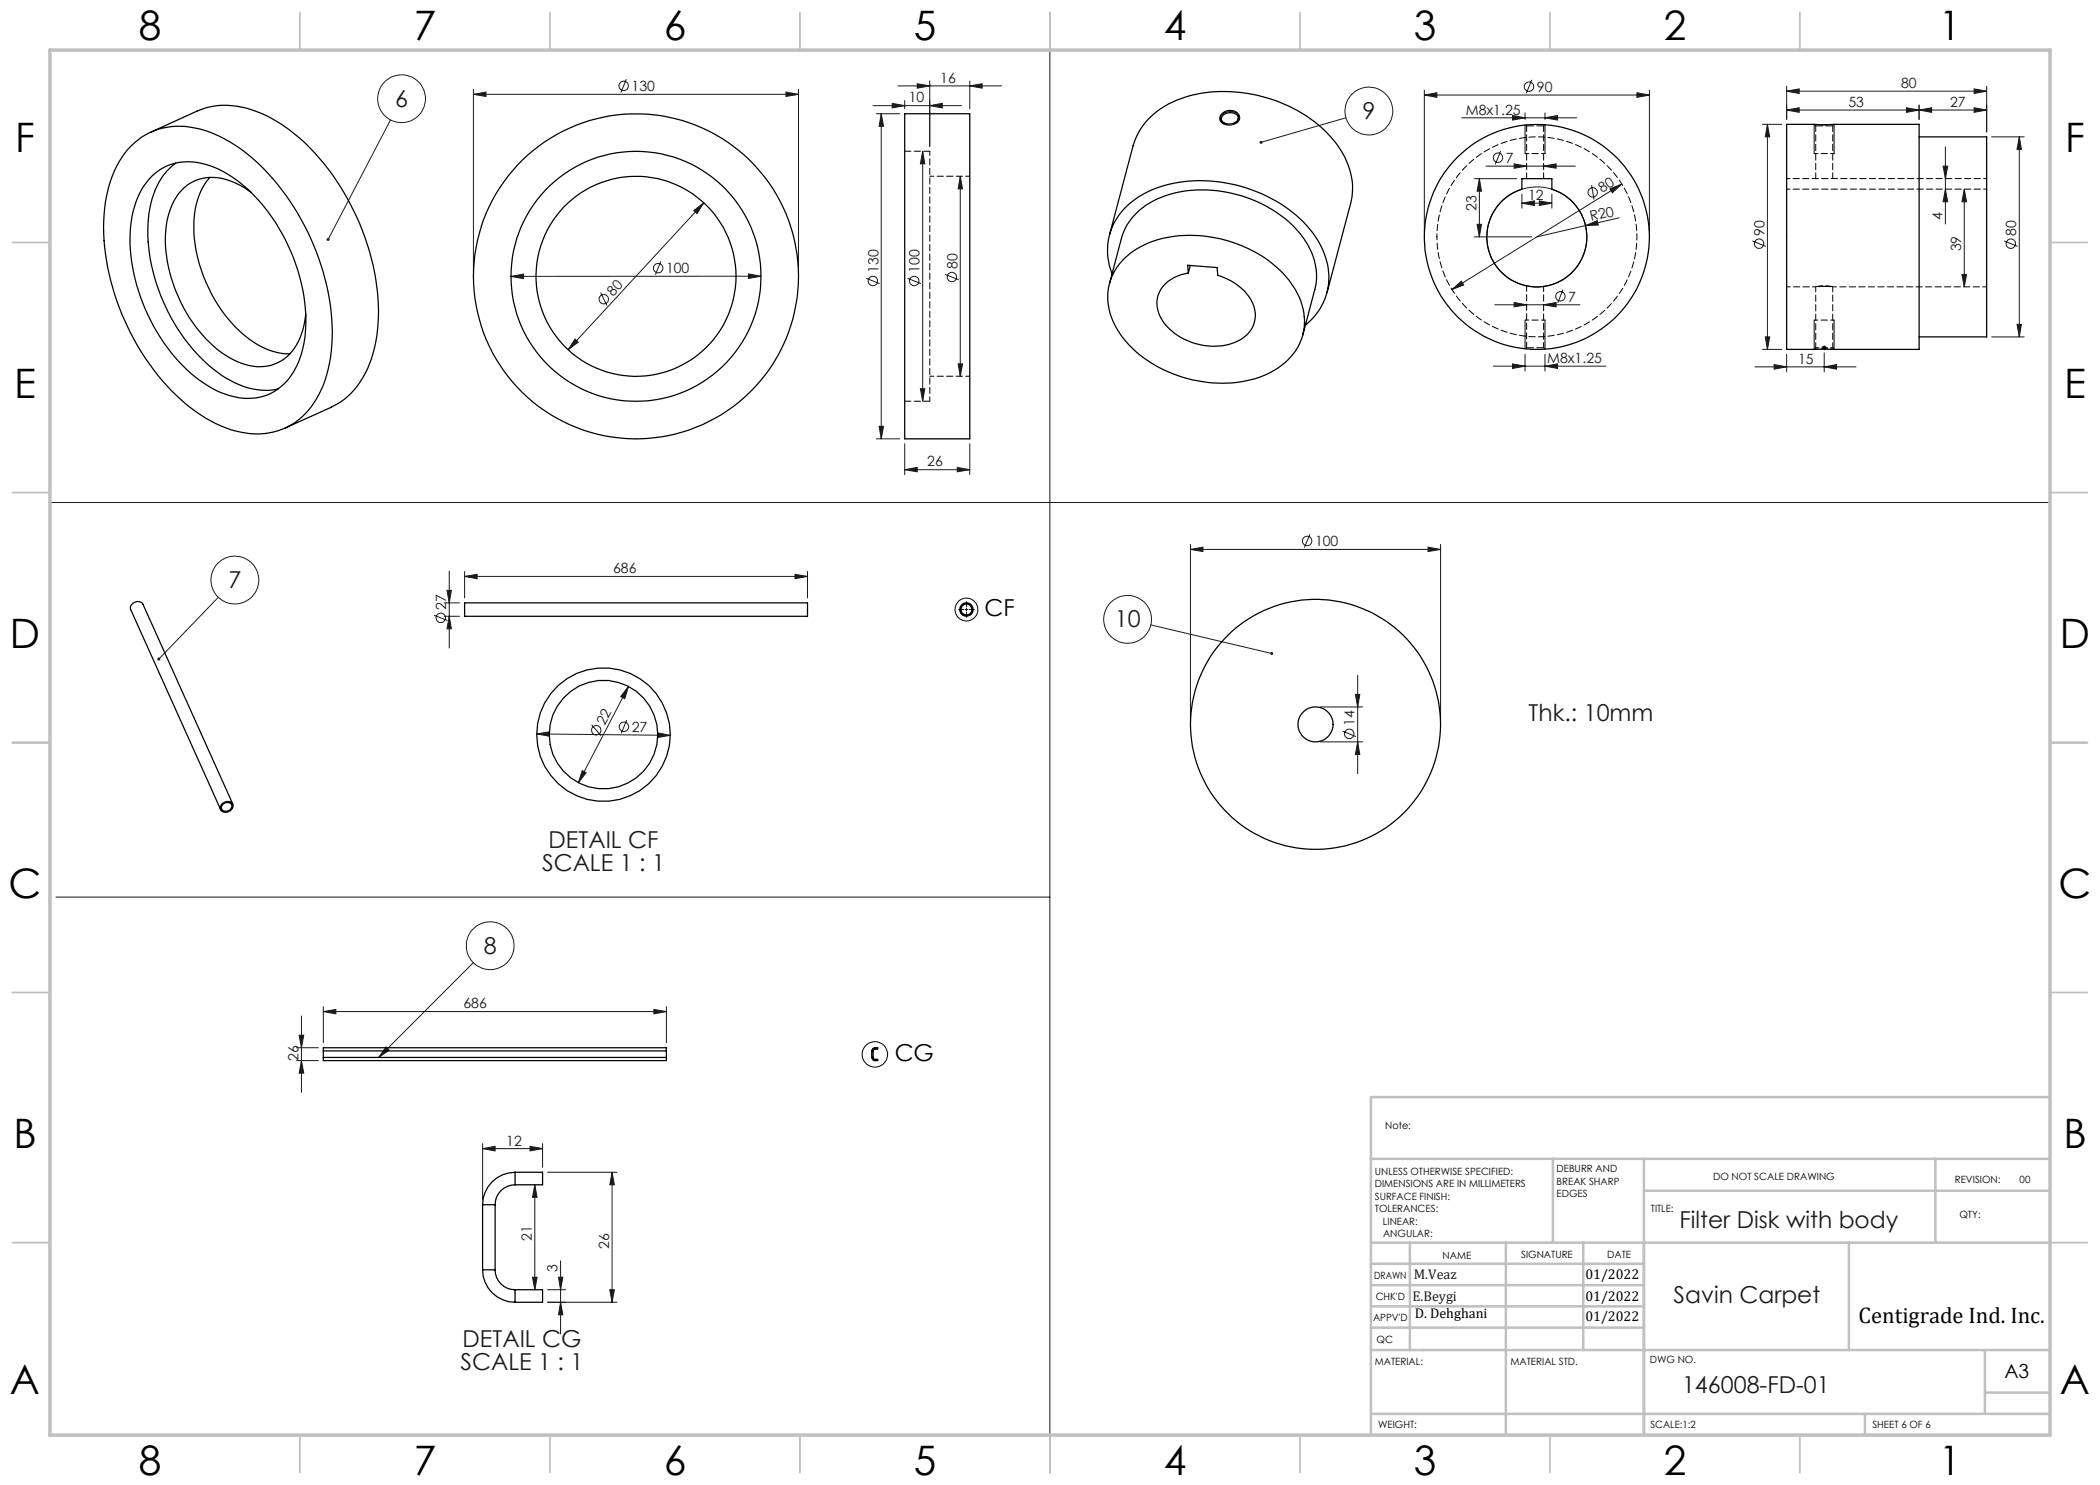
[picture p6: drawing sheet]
<svg xmlns="http://www.w3.org/2000/svg" width="420mm" height="297mm" viewBox="0 0 420 297" stroke-linecap="round" stroke-linejoin="round" font-family="sans-serif">
<g fill="none" stroke="#191924" stroke-width=".2">
<path d="M94.7 18.9l2.5-.5v.9zM94.7 17.8v36.5M94.7 18.9h65M125.3 15.8l-1.1 2.7M157.2 18.4l2.5 .5-2.5 .4zM159.7 17.8v36.5M179.6 17.2h20.7M183.4 16.8l2.5 .4-2.5 .4zM185.9 16.2v13.1M194 17.2l2.4-.4v.8zM194 16.2v5.6M210 10v277"/>
<path d="M284.9 19l2.5-.4v.9zM284.9 18v28.4M284.9 19h45M306.4 16l-1.1 2.7M327.4 18.6l2.5 .4-2.5 .5zM329.9 18v28.4M357.3 18.2l2.5-.4v.9zM357.3 17.2v6.7M357.3 18.2h40M394.8 17.8l2.5 .4-2.5 .5zM397.3 17.2v9.2M78.1 24l-12.5 23.9"/>
<path d="M174.6 21.1h17.7M175.3 22.8h4.7M176.2 22.8l.5 2.5h-.9zM176.2 22.8v65M178.4 20.7l2.5 .4-2.5 .5zM180.9 20.1v1.7M184.5 30.3l.5 2.5h-.9zM184.5 30.3v50M185.9 21.1l2.6-.4v.9zM192.1 35.3l.4 2.5h-.9zM192.1 35.3v40M269.2 23.6l-17 4.9"/>
<path d="M292.3 23.6h23M294.9 35.7h8.5M295.9 35.7l.4 2.5h-.9zM295.9 35.7v11.7M297.2 33.2h17.9M300.1 30.2l-1.1 2.7M302.5 23.1l2.5 .5-2.5 .4zM302.8 32.8l2.5 .4-2.5 .5zM304.4 38.8v2.8M305 22.6v1.3M308.7 33.2l2.5-.4v.9zM309 23.6l2.5-.5v.9z"/>
<path d="M309 22.6v1.3M310.4 38.8v2.8M318.3 37l.5 2.9M322 37.8l2.3-1-1.8 1.8zM324.3 36.8l-33.9 21.1M352.5 24.9h3.8M353.5 24.9l.4 2.5h-.8zM353.5 24.9v45M357.3 22l2.5-.4v.9zM357.3 22h40M381.3 21.6l2.5 .4-2.5 .5zM383.8 22l2.5-.4v.9z"/>
<path d="M383.8 21v2.9M388.6 33.2h.9l-.4 2.5zM389.1 37.8l.4 2.6h-.9zM389.1 29.4v15.4M392.9 37.8l.4 2.6h-.9zM392.9 37.8v19.6M394.8 21.6l2.5 .4-2.5 .5zM398.3 27.4h6.5M403.9 27.4l.4 2.5h-.9zM403.9 27.4v40M102.2 55.3l2.5-.5v.9zM120.1 58.5l1.3 2.6"/>
<path d="M132.2 52.3l-1.1 2.7M138.7 42.1l2.1-1.5-1.4 2.1zM140.8 40.6l-27.2 29.4M149.7 54.8l2.5 .4-2.5 .5zM152.2 55.2l-50 .1M173.2 55.7l2.7 1M181.5 55.7l2.7 1M189 54.9l2.7 1M290.4 57.9l1.9-1.7 .4 .8zM294.9 47.4h11.5M295.4 44.9h.9l-.4 2.5zM304.4 40.6l2.5-.4v.9z"/>
<path d="M304.4 40.6h6M307.9 40.2l2.5 .4-2.5 .5zM312.6 57.9l-1.1 2.7M317.1 45.1l2.3-1 .3 .9zM317.1 45.1l-9.7 2.3M323.8 43.6l-6.7 1.5M350.5 48.2l2.7 1.1M392.4 54.9h.9l-.4 2.5zM400.8 48.2l2.7 1.1M115 67.8l.6 .6-2 1.6zM184.1 77.7h.9l-.5 2.6zM191.6 72.8h.9l-.4 2.5z"/>
<path d="M298.7 73.2h22.5M298.9 61h17.1M302.5 72.8l2.5 .4-2.5 .5zM302.8 60.5l2.5 .5-2.5 .4zM305 70.9v3.3M308.7 61l2.5-.5v.9zM309 73.2l2.5-.4v.9zM309 70.9v3.3M351 73.4h20.2M352.5 69.9h3.8M353.1 67.4h.8l-.4 2.5zM354.8 72.9l2.5 .5-2.5 .4z"/>
<path d="M357.3 70.9v3.5M364.3 69.6h1M364.5 69.2l.7 .7M364.8 69.1v1M364.8 70.6v3.8M364.8 73.4l2.5-.5v.9zM365.2 69.2l-.7 .7M398.3 67.4h6.5M403.4 64.9h.9l-.4 2.5zM175.3 87.8h4.7M175.8 85.3h.9l-.5 2.5zM180.9 93.9l2.5-.4v.9z"/>
<path d="M180.9 88.8v6.1M180.9 93.9h13.1M191.5 93.5l2.5 .4-2.5 .5zM194 88.8v6.1M9.8 100.5h399.9M43.7 119.4l-12 12.4M89.4 118.1h.9l-.4 2.5zM89.9 114.2v15.4M92.9 115.3l2.5-.4v.8zM92.9 114.3v5.3M92.9 115.3h68.6M159 114.9l2.5 .4-2.5 .4z"/>
<path d="M161.5 114.3v5.3M238.1 109.9l2.5-.5v.9zM238.1 108.9v35M238.1 109.9h50M262 106.9l-1.1 2.6M285.6 109.4l2.5 .5-2.5 .4zM288.1 108.9v35M86.8 123l2.7 1.1M88.8 120.6h3.1M88.8 123.3h3.1M89.9 123.3l.4 2.5h-.9zM125.7 137.3l-10 19.3"/>
<path d="M125.7 137.3l-.7 2.4-.9-.4zM193 121.9h.5M193.3 121.7v.5M230.2 125l24.2 5.7M271.1 138.9h.9l-.5 2.5zM271.5 135v19.7M107.4 146.8l2.5-.4v.8zM107.4 146.8l26.7 .3M116.5 154.1l.7 .4-1.5 2.1zM118.3 145l1.9 2.1M125.3 144l-1.1 2.7M131.6 146.6l2.5 .5-2.5 .4z"/>
<path d="M264.1 141.4h8.4M264.1 148.4h8.4M268.5 146.2l2.7 1.1M271.5 148.4l.5 2.5h-.9zM11.2 179.4h198.8M94.7 192.5l-19 19M59.3 209.5h4.4M59.3 212.1h4.4M59.8 207h.9l-.4 2.5zM60.3 212.1l.4 2.5h-.9zM60.3 203.2v15.3M64.7 202.3l2.5-.4v.9z"/>
<path d="M64.7 201.3v7.2M64.7 202.3h68.6M77.2 209.4l.6 .6-2.1 1.5zM130.8 201.9l2.5 .4-2.5 .5zM133.3 201.3v7.2M96.5 229.7l2.5-.4v.9zM96.5 228.7v11.3M96.5 229.7h12M106 229.3l2.5 .4-2.5 .5zM107 237v20.9M107 237l.4 2.5h-.9zM108.5 228.7v4.8"/>
<path d="M109.5 234.5h13.9M122.4 234.5v26M122.4 234.5l.5 2.5h-.9zM106.5 255.4h.9l-.4 2.5zM109.5 257.9h3.6M111.7 255.4h.9l-.5 2.5zM112.1 252.2v14.6M122 257.9h.9l-.5 2.6zM112.1 260.5l.5 2.5h-.9zM123.4 260.5h-13.9"/>
<circle cx="80.3" cy="19.7" r="4.8"/>
<circle cx="124.7" cy="17.2" r=".94"/>
<circle cx="305.8" cy="17.3" r=".94"/>
<circle cx="273.8" cy="22.2" r="4.8"/>
<circle cx="299.6" cy="31.5" r=".95"/>
<circle cx="318.5" cy="38.5" r=".93"/>
<circle cx="120.7" cy="59.8" r=".94"/>
<circle cx="131.6" cy="53.6" r=".95"/>
<circle cx="174.6" cy="56.2" r=".95"/>
<circle cx="182.9" cy="56.2" r=".95"/>
<circle cx="190.4" cy="55.4" r=".94"/>
<circle cx="307.4" cy="47.4" r="10"/>
<circle cx="312.1" cy="59.3" r=".95"/>
<circle cx="351.8" cy="48.7" r=".94"/>
<circle cx="402.2" cy="48.7" r=".95"/>
<circle cx="47" cy="116" r="4.8"/>
<circle cx="261.4" cy="108.2" r=".95"/>
<circle cx="88.2" cy="123.6" r=".95"/>
<circle cx="225.5" cy="123.9" r="4.8"/>
<circle cx="119.3" cy="146" r=".94"/>
<circle cx="124.8" cy="145.3" r=".95"/>
<circle cx="269.8" cy="146.8" r=".95"/>
<circle cx="98" cy="189.2" r="4.8"/>
</g>
<g fill="none" stroke="#000" stroke-width=".2">
<path d="M244.3 23a2.4 2.4 0 0 1 3.6 .3 1.6 1.6 0 0 1-1.8 1.7 1.68 1.68 0 0 1-2.1-1.3zM305 25v5.7M309 24.9v5.8M362.8 24.9v5.8M366.8 24.9v5.8M305 64v5.8M309 64v5.8M362.8 64v5.9M366.8 64v5.9"/>
<circle cx="193.3" cy="121.9" r="2.29"/>
<circle cx="175" cy="210.9" r="2.55"/>
</g>
<path d="M192.8 121.9h-1.1M193.3 121.4v-1.1M193.3 122.4v1.1M193.8 121.9h1.1" fill="none" stroke="#191924" stroke-width=".2" stroke-dasharray="15.2 1.3 1.3 1.3"/>
<g fill="none" stroke="#c0c0c0" stroke-width=".35">
<path d="M60 2.5v7.5M110 2.5v7.5M160 2.5v7.5M210 2.5v7.5M260 2.5v7.5M310 2.5v7.5M360 2.5v7.5M2.5 48.5h7.5M410 48.5h7.5M2.5 98.5h7.5M410 98.5h7.5M2.5 148.5h7.5"/>
<path d="M410 148.5h7.5M2.5 198.5h7.5M410 198.5h7.5M2.5 248.5h7.5M410 248.5h7.5M60 287v7.5M110 287v7.5M160 287v7.5M210 287v7.5M260 287v7.5M310 287v7.5M360 287v7.5"/>
</g>
<g fill="none" stroke="#c0c0c0" stroke-width=".5">
<path d="M410 219.4h-135.8v67.4M274.2 231.8h135.8M310.6 231.8v16.7M328.8 231.8v55.2M328.8 238.2h81.2M387.1 231.8v16.7M274.2 248.5h135.8M274.2 257h54.6M274.2 252.8h54.6M282 248.5v21.5M301.2 248.5v38.3M316.7 248.5v21.5"/>
<path d="M369.8 248.5v21.5M274.2 265.5h54.6M274.2 261.3h54.6M274.2 270h135.8M397 270v12.8M397 278.5h13M274.2 282.8h135.8M373 282.8v4.2"/>
</g>
<path d="M10 10h400v277h-400z" fill="none" stroke="#c0c0c0" stroke-width=".7"/>
<path d="M305 30.7h4M362.8 30.7h4M309 64h-4M366.8 64h-4" fill="none" stroke="#000" stroke-width=".2" stroke-dasharray="1.3 .6" stroke-dashoffset=".5"/>
<g fill="#191924">
<path d="M317.1 45.1l2.3-1 .3 .9z"/>
<path d="M252 28.3a.31 .31 0 0 1 .5 0 .31 .31 0 0 1-.1 .4 .31 .31 0 0 1-.5-.1l.3-.1-.3 .1z"/>
<path d="M65.3 47.8l.1 .3 .2-.2-.1 .3a.3 .3 0 0 0 .4-.2 .3 .3 0 0 0-.2-.4 .3 .3 0 0 0-.4 .2zM31.6 131.5l-.1 .2v.3l.3-.2-.3 .2a.3 .3 0 0 0 .5-.1 .3 .3 0 0 0-.4-.4zM77.2 209.4l.6 .6-2.1 1.5zM254.1 130.5a.3 .3 0 0 0 .1 .5 .3 .3 0 0 0 .4-.2l-.2-.1 .2 .1v-.3z"/>
<path d="M364.8 73.4l2.5-.5v.9zM354.8 72.9l2.5 .5-2.5 .4z"/>
<path d="M295.4 44.9h.9l-.4 2.5zM295.9 35.7l.4 2.5h-.9z"/>
<path d="M307.9 40.2l2.5 .4-2.5 .5zM304.4 40.6l2.5-.4v.9z"/>
<path d="M185.9 21.1l2.6-.4v.9zM178.4 20.7l2.5 .4-2.5 .5zM159 114.9l2.5 .4-2.5 .4zM92.9 115.3l2.5-.4v.8zM106 229.3l2.5 .4-2.5 .5zM96.5 229.7l2.5-.4v.9zM308.7 61l2.5-.5v.9zM302.8 60.5l2.5 .5-2.5 .4zM309 73.2l2.5-.4v.9zM302.5 72.8l2.5 .4-2.5 .5zM309 23.6l2.5-.5v.9zM302.5 23.1l2.5 .5-2.5 .4zM381.3 21.6l2.5 .4-2.5 .5zM357.3 22l2.5-.4v.9z"/>
<path d="M94.7 18.9l2.5-.5v.9zM157.2 18.4l2.5 .5-2.5 .4zM180.9 93.9l2.5-.4v.9zM191.5 93.5l2.5 .4-2.5 .5zM183.4 16.8l2.5 .4-2.5 .4zM194 17.2l2.4-.4v.8zM284.9 19l2.5-.4v.9zM327.4 18.6l2.5 .4-2.5 .5zM302.8 32.8l2.5 .4-2.5 .5zM308.7 33.2l2.5-.4v.9zM357.3 18.2l2.5-.4v.9zM394.8 17.8l2.5 .4-2.5 .5zM383.8 22l2.5-.4v.9zM394.8 21.6l2.5 .4-2.5 .5zM238.1 109.9l2.5-.5v.9zM285.6 109.4l2.5 .5-2.5 .4z"/>
<path d="M130.8 201.9l2.5 .4-2.5 .5zM64.7 202.3l2.5-.4v.9z"/>
<path d="M102.2 55.3l2.5 .4v-.9zM149.7 54.8v.9l2.5-.5z"/>
<path d="M290.4 57.9l2.3-.9-.4-.8zM322 37.8l.5 .8 1.8-1.8z"/>
<path d="M138.7 42.1l.7 .6 1.4-2.1zM115 67.8l-1.4 2.2 2-1.6z"/>
<path d="M116.5 154.1l-.8 2.5 1.5-2.1zM125.7 137.3l-1.6 2 .9 .4z"/>
<path d="M112.1 260.5l.5 2.5h-.9zM111.7 255.4h.9l-.5 2.5z"/>
<path d="M122.4 234.5l.5 2.5h-.9zM122 257.9h.9l-.5 2.6zM107 237l.4 2.5h-.9zM106.5 255.4h.9l-.4 2.5z"/>
<path d="M192.1 35.3l.4 2.5h-.9zM191.6 72.8h.9l-.4 2.5zM184.5 30.3l.5 2.5h-.9zM184.1 77.7h.9l-.5 2.6zM176.2 22.8l.5 2.5h-.9zM175.8 85.3h.9l-.5 2.5zM89.4 118.1h.9l-.4 2.5zM89.9 123.3l.4 2.5h-.9zM353.5 24.9l.4 2.5h-.8zM353.1 67.4h.8l-.4 2.5zM403.9 27.4l.4 2.5h-.9zM403.4 64.9h.9l-.4 2.5zM392.9 37.8l.4 2.6h-.9zM392.4 54.9h.9l-.4 2.5zM388.6 33.2h.9l-.4 2.5zM389.1 37.8l.4 2.6h-.9zM271.1 138.9h.9l-.5 2.5zM271.5 148.4l.5 2.5h-.9z"/>
<path d="M59.8 207h.9l-.4 2.5zM60.3 212.1l.4 2.5h-.9z"/>
<path d="M107.4 146.8l2.5 .4v-.8zM131.6 146.6v.9l2.5-.4z"/>
</g>
<g fill="none" stroke="#000" stroke-width=".25">
<path d="M26.2 29.2a13.8 13.8 0 0 1 13.8-3.4 31 31 0 0 1 15.6 11.1 48.8 48.8 0 0 1 10.8 30.9 22.3 22.3 0 0 1-5.4 15 13.7 13.7 0 0 1-13.8 3.4 31.3 31.3 0 0 1-15.6-11.1 48.8 48.8 0 0 1-10.9-30.9 22.3 22.3 0 0 1 5.5-15zM30.2 26.4l9.2-4.2a15.7 15.7 0 0 1 12.9 .5 35.9 35.9 0 0 1 15 13.4 47.3 47.3 0 0 1 8.3 28.8 21.8 21.8 0 0 1-5.4 13.7l-2.1 1.8-1.8 1.1-9.3 4.1M30.4 35.2a10.8 10.8 0 0 1 11.6-2 27.5 27.5 0 0 1 13.2 11.5 36.2 36.2 0 0 1 5.8 23 14.2 14.2 0 0 1-6.1 10.6 11.7 11.7 0 0 1-10.6 .3 30.4 30.4 0 0 1-14.2-14.5 34.2 34.2 0 0 1-3.7-20.7 15.1 15.1 0 0 1 4-8.2zM35.1 32.6a15 15 0 0 0-5.4 11.2 36.7 36.7 0 0 0 14.6 31.2 14.8 14.8 0 0 0 11.2 2.8h.1M42 35.5a15 15 0 0 0-3.2 11 30.3 30.3 0 0 0 10.4 20.8 13.6 13.6 0 0 0 8.8 3.5M50.2 38.4a11.9 11.9 0 0 0-10.5-2.5 9.7 9.7 0 0 0-6.1 7.4 26.6 26.6 0 0 0 3.2 18.3 24.1 24.1 0 0 0 10.6 10.7 9 9 0 0 0 10.5-1.4 13 13 0 0 0 3.2-8.2M180.9 22.8h13.1v65h-13.1zM244.3 22.9a2.17 2.17 0 0 1 3.5 .2 1.53 1.53 0 0 1-1.8 1.7 1.66 1.66 0 0 1-2-1.3zM246.7 24.7a1.05 1.05 0 0 0 .9-1.2 1.05 1.05 0 0 0-1-.9 1.65 1.65 0 0 0-2.3 1.4l.4 .5 .7 .3M304.4 35.7h6v2.1a10 10 0 0 1 5.1 15.4 10 10 0 0 1-16.2 0 10 10 0 0 1 5.1-15.4zM357.3 24.9h26.5v45h-26.5zM383.8 27.4h13.5v40h-13.5"/>
<path d="M221.9 56.7l2.4-9.1a13.1 13.1 0 0 1 9.5-8.7 25.9 25.9 0 0 1 26.4 8 12.6 12.6 0 0 1 2.8 11l-2.4 9.1M221.9 47l4.7-17.9a14.7 14.7 0 0 1 10.5-9.7 29.5 29.5 0 0 1 28.7 7.6 15.3 15.3 0 0 1 4.6 12.3l-5 19.3M222.4 54.8a12.5 12.5 0 0 1 6.2-15.9 27.2 27.2 0 0 1 22.7-.6 23.9 23.9 0 0 1 13.1 11.4 12.3 12.3 0 0 1-3.3 15.3M224.9 51.7a18.8 18.8 0 0 1 14-4.6 25.6 25.6 0 0 1 18.9 8.9 12.2 12.2 0 0 1 2.3 12.4 14.3 14.3 0 0 1-10.9 7.8 26.1 26.1 0 0 1-24-7.8 12.6 12.6 0 0 1-3.1-12.4l1.3-2.6zM233.3 56.6a8.9 8.9 0 0 1 4.4-2l-.2-1.5 5.9 .4 .2 1.6a10.3 10.3 0 0 1 7.3 6.6 5.7 5.7 0 0 1-4.1 6.8 12.6 12.6 0 0 1-14.4-4.6 5.5 5.5 0 0 1 .9-7.3zM238.1 53.1l-.4 1.5M92.9 120.6h68.6v2.7h-68.6zM44.4 160.8a1.27 1.27 0 0 1 2.2 .3 1.43 1.43 0 0 1-.9 1.2 1.43 1.43 0 0 1-1.6-.3v-.7zM44.6 160.9a.96 .96 0 0 1 1.1-.4 .96 .96 0 0 1 .7 .9 1.12 1.12 0 0 1-1 .8 1.12 1.12 0 0 1-1.1-.5v-.4zM46.6 160.8l-18-40a1.38 1.38 0 0 0-1.7-.4 1.38 1.38 0 0 0-.8 1.5l18 40M64.7 211.5v.6h68.6v-.6M64.7 210.2v-.7h68.6v.7"/>
<path d="M64.7 210.2h68.6M64.7 211.5h68.6M64.7 210.2v1.3M133.3 210.2v1.3M174.3 211.5a.66 .66 0 0 0 .7 .6M174.3 210.2h.3M174.3 211.5h.3M174.3 210.2v1.3M174.6 211.5l.1 .2 .3 .2M174.6 210.2v1.3M175 209.8l-.3 .2-.1 .2M175 209.5a.66 .66 0 0 0-.7 .7"/>
<path d="M175 211.9h.5v.2h-.5M175 209.5h.5v.3h-.5M175 209.5v.3M175 211.9v.2M103 237a4 4 0 0 0-4 3.9M103 234.5a6.5 6.5 0 0 0-6.5 6.4M103 234.5v2.5M103 234.5h5.5v2.5h-5.5M96.5 254a6.5 6.5 0 0 0 6.5 6.5M96.5 254h2.5M96.5 240.9v13.1M96.5 240.9h2.5"/>
<path d="M99 254a4 4 0 0 0 4 3.9M99 240.9v13.1M103 257.9h5.5v2.6h-5.5M103 257.9v2.6"/>
<circle cx="127.2" cy="55.3" r="32.5"/>
<circle cx="127.2" cy="55.3" r="25"/>
<circle cx="127.2" cy="55.3" r="20"/>
<circle cx="307.4" cy="47.4" r="22.5"/>
<circle cx="193.3" cy="121.9" r="1.33"/>
<circle cx="193.3" cy="121.9" r="1.09"/>
<circle cx="120.7" cy="146.9" r="13.4"/>
<circle cx="120.7" cy="146.9" r="10.9"/>
<circle cx="263.1" cy="144.9" r="3.5"/>
<circle cx="263.1" cy="144.9" r="25"/>
</g>
<path d="M186 30.2v50M194 35.2h-8M366.5 57.4h30.8M186 75.2h8" fill="none" stroke="#000" stroke-width=".2" stroke-dasharray="1.3 .6" stroke-dashoffset=".4"/>
<path d="M186 30.2h-5M305.1 25l.2 .2M308.7 25.2l.3-.3M362.8 24.9l.3 .3M366.5 25.2l.4-.3M305.3 69.6l-.2 .2M309 69.8l-.3-.2M363.1 69.6l-.3 .3M366.9 69.9l-.4-.3M181 80.2h5" fill="none" stroke="#000" stroke-width=".2" stroke-dasharray="1.3 .6"/>
<path d="M305.3 25.2h3.4M363.1 25.2h3.4M308.7 69.6h-3.4" fill="none" stroke="#000" stroke-width=".2" stroke-dasharray="1.3 .6" stroke-dashoffset="-.1"/>
<path d="M287.4 47.4a20 20 0 0 1 29.7-17.5 20 20 0 0 1 .9 34.4 20 20 0 0 1-30.6-15.9v-1" fill="none" stroke="#000" stroke-width=".2" stroke-dasharray="1.3 .6" stroke-dashoffset=".7"/>
<path d="M305.3 25.2v10.5M308.7 35.7v-10.5M363.1 25.2v10.5M366.5 35.7v-10.5M364.8 57.3l-1.6 .1a7.2 7.2 0 0 1 3.3 0l-1.7-.1" fill="none" stroke="#000" stroke-width=".2" stroke-dasharray="1.3 .6" stroke-dashoffset=".1"/>
<path d="M305.3 57.2v12.4M308.7 69.6v-12.3" fill="none" stroke="#000" stroke-width=".2" stroke-dasharray="1.3 .6" stroke-dashoffset=".2"/>
<path d="M362.9 24.9l1.8 .1 2.2-.1M366.8 69.9l-1.8-.1-2.2 .1" fill="none" stroke="#000" stroke-width=".2" stroke-dasharray="1.3 .6" stroke-dashoffset=".5"/>
<path d="M357.3 37.8h40M397.3 35.7h-40M357.3 57.4h5.9" fill="none" stroke="#000" stroke-width=".2" stroke-dasharray="1.3 .6" stroke-dashoffset=".6"/>
<path d="M364.8 69.6h-1.7M366.5 69.6h-1.7" fill="none" stroke="#000" stroke-width=".2" stroke-dasharray="1.3 .6" stroke-dashoffset=".8"/>
<path d="M363.1 57.4v12.2M366.5 69.6v-12.2" fill="none" stroke="#000" stroke-width=".2" stroke-dasharray="1.3 .6" stroke-dashoffset=".3"/>
<g font-size="8.1">
<text x="27.8" y="8">8</text>
<text x="82.8" y="8">7</text>
<text x="132.8" y="8">6</text>
<text x="182.8" y="8">5</text>
<text x="232.8" y="8">4</text>
<text x="282.8" y="8">3</text>
<text x="332.8" y="8">2</text>
<text x="387.8" y="8">1</text>
<text x="3" y="30.4">F</text>
<text x="413" y="30.4">F</text>
<text x="2.8" y="79.6">E</text>
<text x="412.8" y="79.6">E</text>
<text x="2" y="129.6">D</text>
<text x="412" y="129.6">D</text>
<text x="1.7" y="179.6">C</text>
<text x="411.7" y="179.6">C</text>
<text x="2.7" y="229.6">B</text>
<text x="412.7" y="229.6">B</text>
<text x="2" y="278.9">A</text>
<text x="412" y="278.9">A</text>
<text x="27.8" y="295">8</text>
<text x="82.8" y="295">7</text>
<text x="132.8" y="295">6</text>
<text x="182.8" y="295">5</text>
<text x="232.8" y="295">4</text>
<text x="282.8" y="295">3</text>
<text x="332.8" y="295">2</text>
<text x="387.8" y="295">1</text>
</g>
<g font-size="4.7" fill="#191924">
<text x="79" y="21.4">6</text>
<text x="272.5" y="23.8">9</text>
<text x="45.7" y="117.6">7</text>
<text x="223" y="125.5">10</text>
<text x="305.7" y="144.1">Thk.: 10mm</text>
<text x="109.7" y="169.7">DETAIL CF</text>
<text x="108.4" y="174.2">SCALE 1 : 1</text>
<text x="96.8" y="190.8">8</text>
<text x="335.9" y="245.6">Filter Disk with body</text>
<text x="334.7" y="260.5">Savin Carpet</text>
<text x="92.5" y="269.4">DETAIL CG</text>
<text x="92.1" y="274">SCALE 1 : 1</text>
<text x="336.4" y="278.5">146008-FD-01</text>
</g>
<g font-size="4.7">
<text x="196.9" y="123.3">CF</text>
<text x="178.9" y="212.2">CG</text>
</g>
<text font-size="4.5" x="371.7" y="264.6">Centigrade Ind. Inc.</text>
<text font-size="3.9" x="400.9" y="275.5">A3</text>
<g font-size="2.8" fill="#191924">
<text x="188" y="16.6">16</text>
<text x="380.2" y="17.6">80</text>
<text x="126.3" y="18.2">130</text>
<text x="181.7" y="20.5">10</text>
<text x="293.2" y="22.9">M8x1.25</text>
<text x="307.4" y="18.4">90</text>
<text x="369.7" y="21.4">53</text>
<text x="390" y="21.4">27</text>
<text x="301.2" y="32.6">7</text>
<text x="305.6" y="40">12</text>
<text x="320.4" y="38.5" transform="rotate(-32 320.4 38.5)">80</text>
<text x="295.3" y="42.2" transform="rotate(-90 295.3 42.2)">23</text>
<text x="318.2" y="44.2" transform="rotate(-13 318.2 44.2)">R20</text>
<text x="352.9" y="47.2" transform="rotate(-90 352.9 47.2)">90</text>
<text x="388.5" y="44" transform="rotate(-90 388.5 44)">4</text>
<text x="403.3" y="47.2" transform="rotate(-90 403.3 47.2)">80</text>
<text x="191.5" y="53.8" transform="rotate(-90 191.5 53.8)">80</text>
<text x="392.3" y="50.3" transform="rotate(-90 392.3 50.3)">39</text>
<text x="122.6" y="59.4" transform="rotate(-47 122.6 59.4)">80</text>
<text x="133.2" y="54.7">100</text>
<text x="175.7" y="54.6" transform="rotate(-90 175.7 54.6)">130</text>
<text x="183.9" y="54.6" transform="rotate(-90 183.9 54.6)">100</text>
<text x="313.6" y="60.3">7</text>
<text x="309.4" y="72.6">M8x1.25</text>
<text x="359.6" y="72.8">15</text>
<text x="185.4" y="93.3">26</text>
<text x="263" y="109.2">100</text>
<text x="122.6" y="114.7">686</text>
<text x="89.2" y="122" transform="rotate(-90 89.2 122)">27</text>
<text x="120.9" y="145.1" transform="rotate(-63 120.9 145.1)">22</text>
<text x="126.4" y="146.4" transform="rotate(1 126.4 146.4)">27</text>
<text x="270.9" y="145.2" transform="rotate(-90 270.9 145.2)">14</text>
<text x="92.7" y="201.7">686</text>
<text x="59.7" y="212.1" transform="rotate(-90 59.7 212.1)">26</text>
<text x="101.3" y="229.1">12</text>
<text x="106.4" y="248.2" transform="rotate(-90 106.4 248.2)">21</text>
<text x="121.8" y="249.9" transform="rotate(-90 121.8 249.9)">26</text>
<text x="111.5" y="254.5" transform="rotate(-90 111.5 254.5)">3</text>
<text x="282.8" y="255.9">M.Veaz</text>
<text x="282.5" y="260.1">E.Beygi</text>
</g>
<g font-size="2.8">
<text x="317.1" y="255.9">01/2022</text>
<text x="282.9" y="263.6">D. Dehghani</text>
<text x="317.1" y="260.1">01/2022</text>
<text x="317.1" y="264.2">01/2022</text>
</g>
<g font-size="2">
<text x="277" y="225.8">Note:</text>
<text x="275" y="234.9">UNLESS OTHERWISE SPECIFIED:</text>
<text x="275" y="237.4">DIMENSIONS ARE IN MILLIMETERS</text>
<text x="275" y="239.9">SURFACE FINISH:</text>
<text x="311.3" y="234.5">DEBURR AND</text>
<text x="311.3" y="237">BREAK SHARP</text>
<text x="311.3" y="239.5">EDGES</text>
<text x="342.6" y="236">DO NOT SCALE DRAWING</text>
<text x="391" y="236.6">REVISION:</text>
<text x="403.9" y="236.6">00</text>
<text x="275" y="242.4">TOLERANCES:</text>
<text x="276.6" y="244.9">LINEAR:</text>
<text x="330.2" y="242.4">TITLE:</text>
<text x="391.9" y="243.7">QTY:</text>
<text x="276.6" y="247.4">ANGULAR:</text>
<text x="288.5" y="251.7">NAME</text>
<text x="304.2" y="251.7">SIGNATURE</text>
<text x="321.4" y="251.7">DATE</text>
<text x="274.8" y="255.9">DRAWN</text>
<text x="275.1" y="260.1">CHK'D</text>
<text x="274.6" y="264.2">APPV'D</text>
<text x="275.3" y="268.5">QC</text>
<text x="275" y="273">MATERIAL:</text>
<text x="302.1" y="273">MATERIAL STD.</text>
<text x="330" y="272.5">DWG NO.</text>
<text x="275.6" y="285.6">WEIGHT:</text>
<text x="330.1" y="285.6">SCALE:1:2</text>
<text x="374.5" y="285.6">SHEET 6 OF 6</text>
</g>
</svg>
